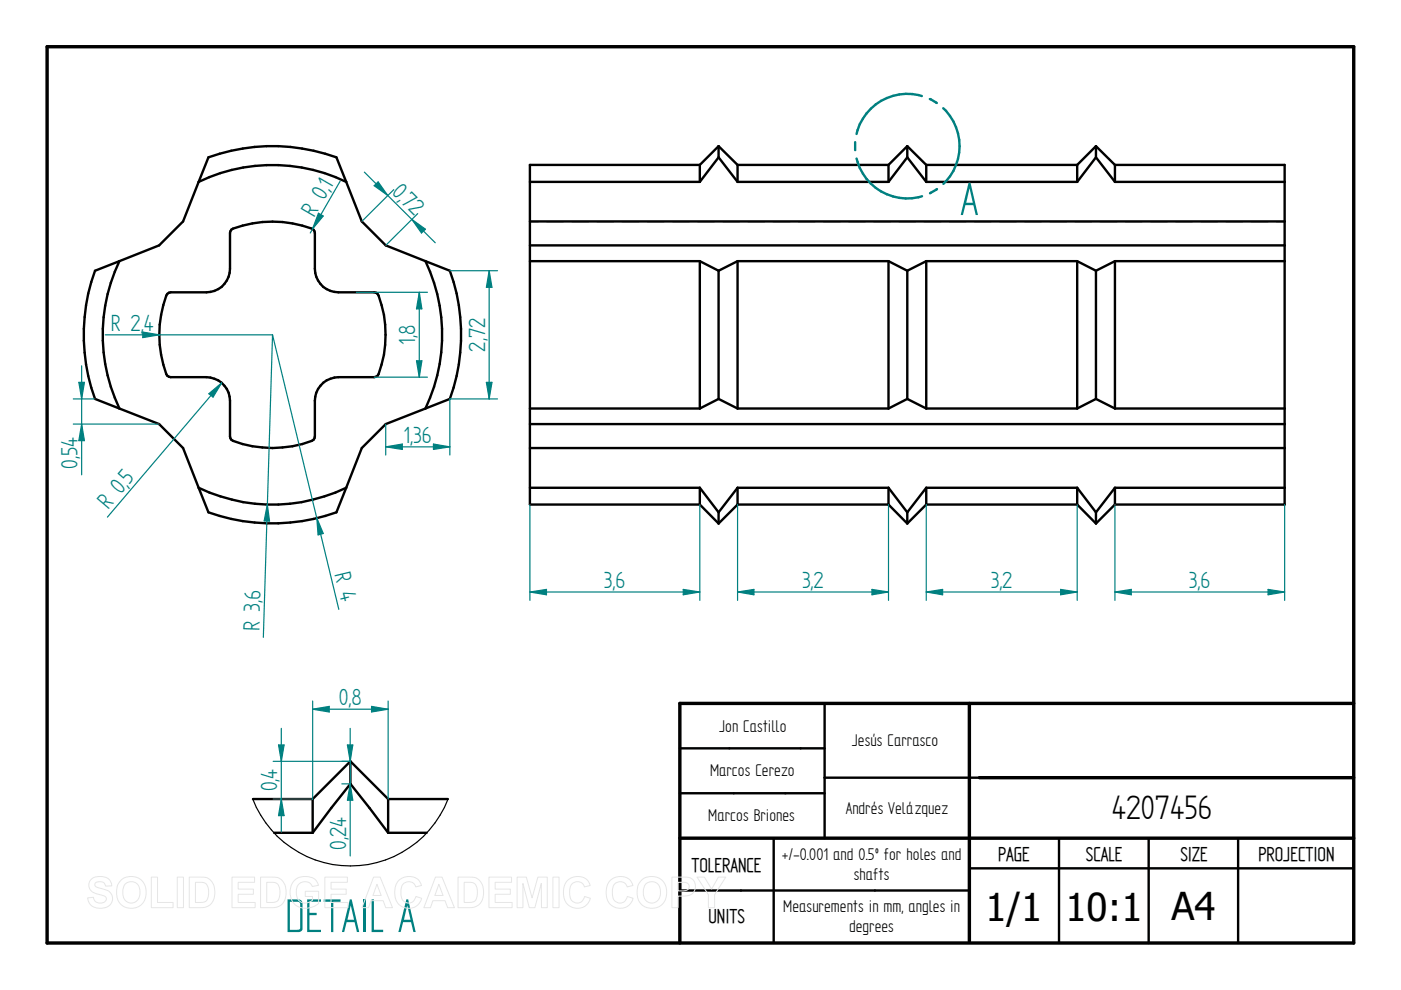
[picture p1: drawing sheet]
<svg xmlns="http://www.w3.org/2000/svg" width="297mm" height="210mm" viewBox="0 0 297 210" stroke-linecap="round" stroke-linejoin="round" font-family="sans-serif">
<path d="M10 9.9h277v190h-277zM205.5 149.1v50.5M287 149.1h-142.9v50.8M144.1 177.7h142.9M207.6 164.9h79.4" fill="none" stroke="#000" stroke-width=".72"/>
<g fill="none" stroke="#000" stroke-width=".51">
<path d="M42.1 38.6a36 36 0 0 1 31.3 0M73.4 38.6l-2.1-5.2a39.7 39.7 0 0 0-27.1 0l-5.4 13.5-5.1 5.1-8.4 3.4M73.4 38.6l3.3 8.3 5.1 5.1 13.6 5.4a39.8 39.8 0 0 1 0 27.2l-13.6 5.3-5.1 5.1-3.3 8.4M112.3 38.6h36.1M148.4 35h-36.1v72h36.1M148.4 35v3.6M152.4 31l4 4M152.4 31l-4 4M152.4 31v2.4M152.4 33.4l4 5.2M152.4 33.4l-4 5.2M156.4 35h32"/>
<path d="M156.4 38.6h32M156.4 35v3.6M188.4 35v3.6M192.4 31l-4 4M192.4 31l4 4M192.4 31v2.4M192.4 33.4l-4 5.2M192.4 33.4l4 5.2M196.4 35h32M196.4 38.6h32M196.4 35v3.6M228.4 35v3.6"/>
<path d="M232.4 31l-4 4M232.4 31l4 4M232.4 33.4l-4 5.2M232.4 31v2.4M232.4 33.4l4 5.2M236.4 35h36v72h-36M236.4 38.6h36M236.4 35v3.6M25.3 55.4a36.3 36.3 0 0 0 0 31.2M25.3 55.4l-5.2 2a39.8 39.8 0 0 0 0 27.2l5.2 2M49.1 48.7a23.2 23.2 0 0 1 17.4 0l.3 .7v7.6a5 5 0 0 0 5 5h7.5l.7 .3a23.1 23.1 0 0 1 0 17.4l-.7 .3h-7.5a5 5 0 0 0-5 5v7.5l-.3 .8a22.7 22.7 0 0 1-17.4 0l-.3-.8v-7.5a5.1 5.1 0 0 0-5-5h-7.6l-.7-.3a23.1 23.1 0 0 1 0-17.4l.7-.3h7.6a4.9 4.9 0 0 0 5-5v-7.6zM90.2 55.4a36.3 36.3 0 0 1 0 31.2"/>
<path d="M112.3 46.9h160.1M112.3 52h160.1M112.3 55.4h36.1M148.4 55.4v31.2M148.4 55.4l4 2M152.4 57.4v27.2M156.4 55.4h32M156.4 55.4v31.2M156.4 55.4l-4 2M188.4 55.4v31.2M188.4 55.4l4 2M192.4 57.4v27.2"/>
<path d="M196.4 55.4h32M196.4 55.4v31.2M196.4 55.4l-4 2M228.4 55.4v31.2M228.4 55.4l4 2M232.4 57.4v27.2M236.4 55.4h36M236.4 55.4v31.2M236.4 55.4l-4 2M25.3 86.6l8.4 3.3 5.1 5.1 3.3 8.4M112.3 86.6h36.1M112.3 89.9h160.1"/>
<path d="M112.3 95h160.1M152.4 84.6l4 2M152.4 84.6l-4 2M156.4 86.6h32M192.4 84.6l-4 2M192.4 84.6l4 2M196.4 86.6h32M232.4 84.6l-4 2M232.4 84.6l4 2M236.4 86.6h36M42.1 103.4l2.1 5.2a40.4 40.4 0 0 0 27.1 0l2.1-5.2M73.4 103.4a36 36 0 0 1-31.3 0"/>
<path d="M112.3 103.4h36.1M148.4 107l4 4M148.4 103.4v3.6M148.4 103.4l4 5.2M152.4 108.6v2.4M156.4 107h32M156.4 107l-4 4M156.4 103.4h32M156.4 103.4v3.6M156.4 103.4l-4 5.2M188.4 107l4 4M188.4 103.4v3.6"/>
<path d="M188.4 103.4l4 5.2M192.4 108.6v2.4M196.4 107h32M196.4 107l-4 4M196.4 103.4h32M196.4 103.4v3.6M196.4 103.4l-4 5.2M228.4 107l4 4M228.4 103.4v3.6M228.4 103.4l4 5.2M232.4 108.6v2.4M236.4 107l-4 4"/>
<path d="M236.4 103.4h36M236.4 103.4v3.6M236.4 103.4l-4 5.2M144.1 158.7h30.7M174.8 149.1v28.6M144.1 168.2h30.7M164 177.7v22.2M207.6 164.9h-32.8M224.5 177.7v22.2M243.5 177.7v22.2M262.5 177.7v22.2M144.1 188.8h61.4"/>
<path d="M205.5 184.1h81.5"/>
</g>
<g fill="none" stroke="#000" stroke-width=".25">
<path d="M112.3 47h1.8M115.9 47h3.6M121.3 47h3.5M126.6 47h3.5M131.9 47h3.6M137.3 47h3.5M142.6 47h3.5M148 47h3.5M153.3 47h3.5M158.6 47h3.5M164 47h3.5M169.3 47h3.5"/>
<path d="M174.6 47h3.5M180 47h3.5M185.3 47h3.5M190.6 47h3.5M196 47h3.5M201.3 47h3.5M206.6 47h3.5M212 47h3.5M217.3 47h3.5M222.6 47h3.5M228 47h3.5M233.3 47h3.5"/>
<path d="M238.6 47h3.5M244 47h3.5M249.3 47h3.5M254.6 47h3.5M260 47h3.5M265.3 47h3.5M270.6 47h1.8M112.3 95h1.8M115.9 95h3.5M121.2 95h3.6M126.6 95h3.5M131.9 95h3.5"/>
<path d="M137.2 95h3.6M142.6 95h3.5M147.9 95h3.5M153.2 95h3.6M158.6 95h3.5M163.9 95h3.5M169.2 95h3.6M174.6 95h3.5M179.9 95h3.5M185.2 95h3.6M190.6 95h3.5M195.9 95h3.5"/>
<path d="M201.2 95h3.6M206.6 95h3.5M211.9 95h3.5M217.3 95h3.5M222.6 95h3.5M227.9 95h3.5M233.3 95h3.5M238.6 95h3.5M243.9 95h3.5M249.3 95h3.5M254.6 95h3.5M259.9 95h3.5"/>
<path d="M265.3 95h3.5M270.6 95h1.8"/>
</g>
<path d="M44.3 83.5l2.7-2.3-1.8 3zM47 81.2l-24.2 28.4" fill="none" stroke="#008080" stroke-width=".25"/>
<path d="M44.3 83.5l2.7-2.3-1.8 3z" fill="#008080"/>
<path d="M22.3 71h35.5M30.3 70.4l3.5 .6-3.5 .6z" fill="none" stroke="#008080" stroke-width=".25"/>
<path d="M30.3 70.4l3.5 .6-3.5 .6z" fill="#008080"/>
<path d="M57.8 71l14 58.2M67.2 109.9l1.3 3.2-1.1 .3z" fill="none" stroke="#008080" stroke-width=".25"/>
<path d="M67.2 109.9l1.3 3.2-1.1 .3z" fill="#008080"/>
<path d="M57.8 71l-2 64.1M56.7 107l.4 3.5-1.1-.1z" fill="none" stroke="#008080" stroke-width=".25"/>
<path d="M56.7 107l.4 3.5-1.1-.1z" fill="#008080"/>
<path d="M95.4 57.4h10.1M95.4 84.6h10.1M103.1 81.1h1.2l-.6 3.5z" fill="none" stroke="#008080" stroke-width=".25"/>
<path d="M103.1 81.1h1.2l-.6 3.5z" fill="#008080"/>
<path d="M103.7 57.4l.6 3.5h-1.2z" fill="none" stroke="#008080" stroke-width=".25"/>
<path d="M103.7 57.4l.6 3.5h-1.2z" fill="#008080"/>
<path d="M79.3 39.4l.9-.8 2 2.8zM83.5 40.2l-6.8 6.7M88.6 45.3l-6.8 6.7M103.7 57.4v27.2" fill="none" stroke="#008080" stroke-width=".25"/>
<path d="M79.3 39.4l.9-.8 2 2.8z" fill="#008080"/>
<path d="M87.3 46.5l2.9 2.1-.8 .8z" fill="none" stroke="#008080" stroke-width=".25"/>
<path d="M87.3 46.5l2.9 2.1-.8 .8z" fill="#008080"/>
<path d="M77.3 36.5l15 15M81.8 89.9v6.6M81.8 94.7l3.5-.6v1.2zM95.4 84.6v11.9" fill="none" stroke="#008080" stroke-width=".25"/>
<path d="M81.8 94.7l3.5-.6v1.2z" fill="#008080"/>
<path d="M91.9 94.1l3.5 .6-3.5 .6z" fill="none" stroke="#008080" stroke-width=".25"/>
<path d="M91.9 94.1l3.5 .6-3.5 .6z" fill="#008080"/>
<path d="M75.6 62h15M79.3 80h11.3M88.3 76.5h1.1l-.5 3.5zM81.8 94.7h13.6" fill="none" stroke="#008080" stroke-width=".25"/>
<path d="M88.3 76.5h1.1l-.5 3.5z" fill="#008080"/>
<path d="M88.9 62l.5 3.5h-1.1z" fill="none" stroke="#008080" stroke-width=".25"/>
<path d="M88.9 62l.5 3.5h-1.1z" fill="#008080"/>
<path d="M88.9 62v18M236.4 107v20.3M272.4 107v20.3M236.4 125.5l3.5-.5v1.1z" fill="none" stroke="#008080" stroke-width=".25"/>
<path d="M236.4 125.5l3.5-.5v1.1z" fill="#008080"/>
<path d="M268.9 125l3.5 .5-3.5 .6z" fill="none" stroke="#008080" stroke-width=".25"/>
<path d="M268.9 125l3.5 .5-3.5 .6z" fill="#008080"/>
<path d="M196.4 107v20.3M228.4 107v20.3M196.4 125.5l3.5-.5v1.1zM236.4 125.5h36" fill="none" stroke="#008080" stroke-width=".25"/>
<path d="M196.4 125.5l3.5-.5v1.1z" fill="#008080"/>
<path d="M224.9 125l3.5 .5-3.5 .6z" fill="none" stroke="#008080" stroke-width=".25"/>
<path d="M224.9 125l3.5 .5-3.5 .6z" fill="#008080"/>
<path d="M156.4 107v20.3M188.4 107v20.3M156.4 125.5l3.4-.5v1.1zM196.4 125.5h32" fill="none" stroke="#008080" stroke-width=".25"/>
<path d="M156.4 125.5l3.4-.5v1.1z" fill="#008080"/>
<path d="M184.9 125l3.5 .5-3.5 .6z" fill="none" stroke="#008080" stroke-width=".25"/>
<path d="M184.9 125l3.5 .5-3.5 .6z" fill="#008080"/>
<path d="M112.3 107v20.3M148.4 107v20.3M112.3 125.5l3.6-.5v1.1zM156.4 125.5h32" fill="none" stroke="#008080" stroke-width=".25"/>
<path d="M112.3 125.5l3.6-.5v1.1z" fill="#008080"/>
<path d="M144.9 125l3.5 .5-3.5 .6z" fill="none" stroke="#008080" stroke-width=".25"/>
<path d="M144.9 125l3.5 .5-3.5 .6z" fill="#008080"/>
<path d="M112.3 125.5h36.1M66.3 148.6v20.8M66.3 150.4l3.5-.6v1.2zM82.3 148.6v20.8" fill="none" stroke="#008080" stroke-width=".25"/>
<path d="M181.3 30.1v1.7M181.6 33.6a11 11 0 0 0 13.9 8M195.4 20.4a11 11 0 0 0-13.8 8M197.1 21l1.5 .8M200 22.9a11.1 11.1 0 0 1 0 16.1M198.7 40.1l-1.5 .9" fill="none" stroke="#008080" stroke-width=".51"/>
<path d="M53.6 169.4h12.7M58.1 176.6h8.2M66.3 169.4v7.2M74.3 161.4v4.8M74.3 166.2l-8 10.4M74.3 166.2l8 10.4M74.3 161.4l8 8M74.3 161.4l-8 8M82.3 176.6h8.2M82.3 169.4v7.2M82.3 169.4h12.7" fill="none" stroke="#000" stroke-width=".51"/>
<path d="M53.6 169.4a22.2 22.2 0 0 0 20.7 14.2 22.2 22.2 0 0 0 20.7-14.2" fill="none" stroke="#000" stroke-width=".25"/>
<path d="M66.3 150.4l3.5-.6v1.2z" fill="#008080"/>
<path d="M78.8 149.8l3.5 .6-3.5 .6z" fill="none" stroke="#008080" stroke-width=".25"/>
<path d="M78.8 149.8l3.5 .6-3.5 .6z" fill="#008080"/>
<path d="M66.3 150.4h16M57.9 169.4h8.4M57.9 161.4h16.4M59.6 169.4l.6 3.5h-1.1z" fill="none" stroke="#008080" stroke-width=".25"/>
<path d="M59.6 169.4l.6 3.5h-1.1z" fill="#008080"/>
<path d="M59.1 157.9h1.1l-.6 3.5z" fill="none" stroke="#008080" stroke-width=".25"/>
<path d="M59.1 157.9h1.1l-.6 3.5z" fill="#008080"/>
<path d="M15.5 89.9h18.2M15.5 84.6h4.6M16.7 81.1h1.2l-.6 3.5zM59.6 154.4v22" fill="none" stroke="#008080" stroke-width=".25"/>
<path d="M16.7 81.1h1.2l-.6 3.5z" fill="#008080"/>
<path d="M17.3 89.9l.6 3.5h-1.2z" fill="none" stroke="#008080" stroke-width=".25"/>
<path d="M17.3 89.9l.6 3.5h-1.2z" fill="#008080"/>
<path d="M17.3 77.6v23.1M72.5 166.2h1.8M72.5 161.4h1.8M74.2 166.2l.6 3.5h-1.1z" fill="none" stroke="#008080" stroke-width=".25"/>
<path d="M74.2 166.2l.6 3.5h-1.1z" fill="#008080"/>
<path d="M73.7 157.9h1.1l-.6 3.5z" fill="none" stroke="#008080" stroke-width=".25"/>
<path d="M73.7 157.9h1.1l-.6 3.5z" fill="#008080"/>
<path d="M72.1 38.4l-6.3 11M67.5 45.2l1 .6-2.3 2.8zM74.2 154.4v27.1" fill="none" stroke="#008080" stroke-width=".25"/>
<path d="M67.5 45.2l1 .6-2.3 2.8z" fill="#008080"/>
<g fill="none" stroke="#e6e6e6" stroke-width=".21">
<path d="M19.3 186.5a3.1 3.1 0 0 1 4 .2l.4 1.1-1.3 .1a1.28 1.28 0 0 0-1-1 1.28 1.28 0 0 0-1.3 .5v.4a5.6 5.6 0 0 0 2.5 .9 1.98 1.98 0 0 1 1.2 2.4 1.98 1.98 0 0 1-2.2 1.5 2.48 2.48 0 0 1-3-2.2l1.2-.2a1.44 1.44 0 0 0 1.3 1.3 1.44 1.44 0 0 0 1.5-.9 1.18 1.18 0 0 0-1.4-.9 2.36 2.36 0 0 1-2.4-2l.1-.7zM25.8 186.5a3.3 3.3 0 0 1 3.9-.1 3.3 3.3 0 0 1 1.2 3.8 3.2 3.2 0 0 1-3.8 2.3 3.2 3.2 0 0 1-2.4-3.8 3 3 0 0 1 1.1-2.2zM26.5 187.5a1.87 1.87 0 0 1 2.2-.4 1.87 1.87 0 0 1 1 2.1 1.87 1.87 0 0 1-1.8 2.3 1.87 1.87 0 0 1-1.9-2.3l.1-.8zM32.1 186h1.3v5.3h3.3v1.1h-4.6zM37.6 186h1.3v6.4h-1.3zM40.1 186h2.4a2.79 2.79 0 0 1 3 3.3 2.79 2.79 0 0 1-2.9 3.1h-2.5zM41.4 187.1a2.64 2.64 0 0 1 2.5 .5 3.3 3.3 0 0 1-.3 3.5l-.8 .2h-1.4zM49.2 186h4.8v1.1h-3.5v1.4h3.2v1.1h-3.2v1.7h3.6v1.1h-4.9zM55.2 186h2.4a2.79 2.79 0 0 1 3.1 3.3 2.79 2.79 0 0 1-3 3.1h-2.5zM56.6 187.1a2.64 2.64 0 0 1 2.4 .5 3.3 3.3 0 0 1-.3 3.5l-.8 .2h-1.3zM62.3 186.8a3.6 3.6 0 0 1 4.6-.2l.6 1.1-1.3 .3a1.8 1.8 0 0 0-2.2-1 1.8 1.8 0 0 0-1.2 2.1 2.01 2.01 0 0 0 1.1 2.2 2.01 2.01 0 0 0 2.3-.4v-.8h-1.5v-1.1h2.9v2.6a3.8 3.8 0 0 1-5.5-.3 4 4 0 0 1 .2-4.5zM68.9 186h4.8v1.1h-3.5v1.4h3.2v1.1h-3.2v1.7h3.6v1.1h-4.9z"/>
<path d="M79.2 186h1.4l2.6 6.4h-1.4l-.6-1.4h-2.5l-.6 1.4h-1.4zM79.9 187.5l.9 2.4h-1.7zM84.5 186.7a2.87 2.87 0 0 1 4.9 1l-1.3 .3a1.6 1.6 0 0 0-1.8-1 1.6 1.6 0 0 0-1.3 1.7 2.19 2.19 0 0 0 1.3 2.7 1.55 1.55 0 0 0 1.9-1.3l1.2 .4a2.93 2.93 0 0 1-3.4 2 2.93 2.93 0 0 1-2.3-3.3v-.6a3.2 3.2 0 0 1 .8-1.9zM92.3 186h1.4l2.6 6.4h-1.4l-.5-1.4h-2.6l-.5 1.4h-1.4zM93 187.5l.9 2.4h-1.7zM97.1 186h2.4a2.79 2.79 0 0 1 3 3.3 2.79 2.79 0 0 1-2.9 3.1h-2.5zM98.4 187.1a2.64 2.64 0 0 1 2.4 .5 3.3 3.3 0 0 1-.2 3.5l-.9 .2h-1.3zM103.7 186h4.8v1.1h-3.5v1.4h3.2v1.1h-3.2v1.7h3.6v1.1h-4.9zM109.6 186h2l1.2 4.4 1.2-4.4h2v6.4h-1.2v-5.1l-1.4 5.1h-1.2l-1.3-5.1v5.1h-1.3zM117.2 186h1.3v6.4h-1.3zM120.3 186.7a2.87 2.87 0 0 1 4.8 1l-1.2 .3a1.6 1.6 0 0 0-1.9-1 1.6 1.6 0 0 0-1.2 1.7 2.19 2.19 0 0 0 1.3 2.7 1.55 1.55 0 0 0 1.8-1.3l1.3 .4a2.93 2.93 0 0 1-3.5 2 2.93 2.93 0 0 1-2.2-3.3v-.6a3.2 3.2 0 0 1 .8-1.9zM129.3 186.7a2.87 2.87 0 0 1 4.9 1l-1.2 .3a1.6 1.6 0 0 0-1.9-1 1.6 1.6 0 0 0-1.3 1.7 2.19 2.19 0 0 0 1.3 2.7 1.55 1.55 0 0 0 1.9-1.3l1.2 .4a2.93 2.93 0 0 1-3.4 2 2.93 2.93 0 0 1-2.3-3.3l.1-.6a3.2 3.2 0 0 1 .7-1.9z"/>
<path d="M136.2 186.5a3.3 3.3 0 0 1 3.9-.1 3.3 3.3 0 0 1 1.1 3.8 3.2 3.2 0 0 1-3.7 2.3 3.2 3.2 0 0 1-2.4-3.8 3 3 0 0 1 1.1-2.2zM136.9 187.5a1.87 1.87 0 0 1 2.2-.4 1.87 1.87 0 0 1 .9 2.1 1.87 1.87 0 0 1-1.8 2.3 1.87 1.87 0 0 1-1.8-2.3l.1-.8zM142.4 186h2.1a2.5 2.5 0 0 1 2.7 1 2.08 2.08 0 0 1-.1 2.2 2.08 2.08 0 0 1-2.1 .8h-1.2v2.4h-1.4zM143.8 187.1h.6a1.28 1.28 0 0 1 1.7 .9 1.22 1.22 0 0 1-1.6 .9h-.7zM147.8 186h1.5l1.6 2.5 1.4-2.5h1.6l-2.4 3.7v2.7h-1.3v-2.7z"/>
</g>
<g font-size="11.3" fill="#008080">
<text x="203.6" y="45.6">A</text>
<text x="60.4" y="197.6">DETAIL A</text>
</g>
<g font-size="8.1">
<text x="235.8" y="173.7">4207456</text>
<text x="208.9" y="195.3">1/1</text>
<text x="225.9" y="195.3">10:1</text>
<text x="248.4" y="195.1">A4</text>
</g>
<g font-size="5.6" fill="#008080">
<text x="70.1" y="40.3" transform="rotate(-60 70.1 40.3)">1</text>
<text x="82.9" y="40.9" transform="rotate(45 82.9 40.9)">0,</text>
<text x="66.6" y="46.2" transform="rotate(-60 66.6 46.2)">R 0,</text>
<text x="84.8" y="42.8" transform="rotate(45 84.8 42.8)">72</text>
<text x="23.5" y="70.1">R 2,4</text>
<text x="88" y="73.2" transform="rotate(-90 88 73.2)">1,8</text>
<text x="102.9" y="74.5" transform="rotate(-90 102.9 74.5)">2,72</text>
<text x="85.6" y="93.9">1,36</text>
<text x="16.4" y="99.4" transform="rotate(-90 16.4 99.4)">0,54</text>
<text x="27.4" y="102.9" transform="rotate(-50 27.4 102.9)">5</text>
<text x="22.9" y="108.2" transform="rotate(-50 22.9 108.2)">R 0,</text>
<text x="70.9" y="121.8" transform="rotate(76 70.9 121.8)">R 4</text>
<text x="128.1" y="124.7">3,6</text>
<text x="170" y="124.7">3,2</text>
<text x="210.1" y="124.7">3,2</text>
<text x="252" y="124.7">3,6</text>
<text x="55.2" y="127.3" transform="rotate(-88 55.2 127.3)">6</text>
<text x="55" y="133.9" transform="rotate(-88 55 133.9)">R 3,</text>
<text x="71.8" y="149.5">0,8</text>
<text x="58.8" y="167.8" transform="rotate(-90 58.8 167.8)">0,4</text>
<text x="73.4" y="180.3" transform="rotate(-90 73.4 180.3)">0,24</text>
</g>
<g font-size="4.8">
<text x="146.6" y="184.8">TOLERANCE</text>
<text x="211.6" y="182.5">PAGE</text>
<text x="230.2" y="182.5">SCALE</text>
<text x="250.3" y="182.5">SIZE</text>
<text x="266.8" y="182.5">PROJECTION</text>
<text x="150.2" y="195.8">UNITS</text>
</g>
<g font-size="4.1">
<text x="152.5" y="155.1">Jon Castillo</text>
<text x="180.6" y="158.2">Jesús Carrasco</text>
<text x="150.5" y="164.5">Marcos Cerezo</text>
<text x="179.3" y="172.6">Andrés Velázquez</text>
<text x="150.2" y="174.1">Marcos Briones</text>
<text x="165.8" y="182.4">+/-0.001 and 0.5º for holes and</text>
<text x="181" y="186.6">shafts</text>
<text x="166.1" y="193.5">Measurements in mm, angles in</text>
<text x="180" y="197.6">degrees</text>
</g>
</svg>
